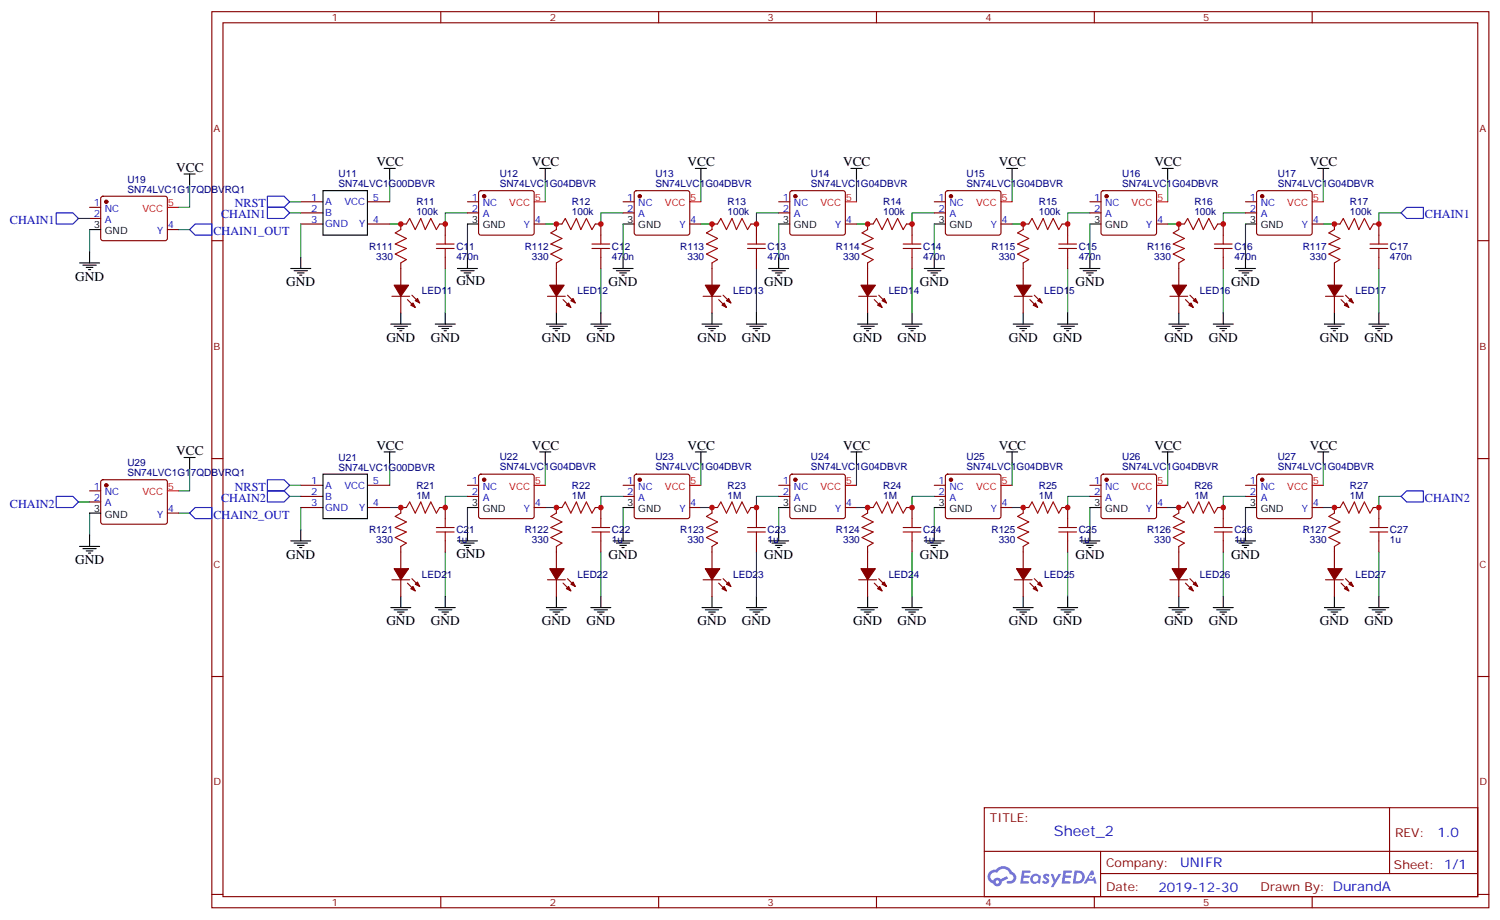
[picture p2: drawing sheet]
<svg xmlns="http://www.w3.org/2000/svg" width="476mm" height="292mm" viewBox="0 0 476 292" stroke-linecap="round" stroke-linejoin="round" font-family="sans-serif">
<g fill="none" stroke="#870000" stroke-width=".35">
<path d="M67.2 3.7h405.4v284.3h-405.4zM70.8 7.2h398.3v277.3h-398.3zM139.9 3.7v3.5M209.1 3.7v3.5M278.2 3.7v3.5M347.3 3.7v3.5M416.5 3.7v3.5M67.2 76.4h3.6M469.1 76.4h3.5M67.2 145.5h3.6M469.1 145.5h3.5M67.2 214.7h3.6"/>
<path d="M469.1 214.7h3.5M312.4 256.3h156.7v28.2h-156.7zM441 256.3l.1 20.9M312.5 270.1h156.4M349.3 277.2h119.6M349.3 270.1v14.2M67.2 283.8h3.6M139.9 284.5v3.5M209.1 284.5v3.5M278.2 284.5v3.5M347.3 284.5v3.5M416.5 284.5v3.5"/>
<path d="M469.1 283.8h3.5"/>
</g>
<g fill="#5487ff">
<path d="M331.4 277.5a1.22 1.22 0 0 1 1.7 .2l-.4 .6a.47 .47 0 0 0-.3-.4 .47 .47 0 0 0-.5 .2l.2 .2a1.14 1.14 0 0 1 .7 1.8 1.14 1.14 0 0 1-1.9 0l-.2-.2 .5-.6 .7 .5a.29 .29 0 0 0 .4-.3 .29 .29 0 0 0-.3-.3 1.04 1.04 0 0 1-.6-1.7z"/>
<path d="M324.4 276.2h2.4l.3 .2-.1 .5-1.9 .1-.1 .8h1.5l.4 .4-.4 .4h-1.6l-.2 1.1h1.8l.1 .3-.1 .3-2.7 .1z"/>
<path d="M337.6 276.2l2.6 .2-.1 .5-1.8 .1-.1 .8h1.5l.3 .4-.4 .4-1.5-.1-.2 1.1 1.7 .1 .2 .3-.2 .3-2.6 .1z"/>
<path d="M346.3 276.2h.7l.3 1.3-.6 .3a.69 .69 0 0 0-1 .3 .69 .69 0 0 0 .5 .9 .69 .69 0 0 0 .8-.6l.5-.2 .6 2.2h-.8l-.2-.9h-1.8l-.4 .9h-.9z"/>
<path d="M333.5 277.3h.8l.6 1.8 1.1-1.8h.9l-2.5 4.2h-.9l.9-1.5z"/>
<path d="M341.1 276.2l-.6 4.2h1.4a2.11 2.11 0 0 0 2.4-2.1 2.11 2.11 0 0 0-2.5-2.1zM341.8 277a1.43 1.43 0 0 1 1.7 1.6 1.43 1.43 0 0 1-2.1 1z"/>
<path d="M327.4 277.8a1.54 1.54 0 0 0-.1 2.2 1.54 1.54 0 0 0 2.2 .1l.6 .3 .3-2.3-.6-.3a1.49 1.49 0 0 0-2.4 0zM327.7 278.8a.94 .94 0 0 1 1.8 0 .94 .94 0 0 1-1.8 0z"/>
<path d="M314.1 276.6a2.18 2.18 0 0 0 1.1 3.7 1.44 1.44 0 0 0 1.6 .9 1.44 1.44 0 0 0 1.2-1.4l2-1.1-.4-.7-2 1a1.47 1.47 0 0 0-2.4 .4 1.39 1.39 0 0 1-.7-1.9 1.39 1.39 0 0 1 2-.5 2.12 2.12 0 0 1 2.2-1.3 2.12 2.12 0 0 1 1.9 1.7 1.14 1.14 0 0 1 1.1 1.4 1.14 1.14 0 0 1-1.7 .7 .43 .43 0 0 0-.5 .4 .43 .43 0 0 0 .4 .5 1.98 1.98 0 0 0 2.5-1.2 1.98 1.98 0 0 0-1.2-2.6 3.1 3.1 0 0 0-5.3-.6l-.8 .1zM316 279.9a.55 .55 0 0 1 1.1 0 .55 .55 0 0 1-1.1 0z"/>
<circle cx="346.3" cy="278.3" r=".26"/>
</g>
<g fill="none" stroke="#000" stroke-width=".35">
<path d="M58.4 55.2h3.5M60.2 55.2v3.5M121.9 53.4h3.5M123.7 53.4v3.6M171.3 53.4h3.5M173.1 53.4v3.6M220.7 53.4h3.5M222.5 53.4v3.6M270.1 53.4h3.5M271.9 53.4v3.6M319.5 53.4h3.5M321.2 53.4v3.6"/>
<path d="M368.9 53.4h3.5M370.6 53.4v3.6M418.3 53.4h3.5M420 53.4v3.6M28.4 72.8h3.6M28.4 79.9v3.5M102.5 60.5h14.1v14.1h-14.1zM148.4 71.1h3.5M197.8 71.1h3.5M247.2 71.1h3.5M296.5 71.1h3.6M345.9 71.1h3.6"/>
<path d="M395.3 71.1h3.6M25.3 83.4h6.3M26.3 84.1h4.3M27.4 84.8h2.1M28.1 85.5h.7M92.3 85.2h6.3M93.3 85.9h4.3M94.4 86.6h2.1M95.1 87.3h.7M95.5 81.7v3.5M127.2 99.3v3.5M141.3 99.3v3.5"/>
<path d="M145.2 85.2h6.4M146.3 85.9h4.2M147.3 86.6h2.1M148 87.3h.7M148.4 81.7v3.5M176.6 99.3v3.5M190.7 99.3v3.5M194.6 85.2h6.3M195.7 85.9h4.2M196.7 86.6h2.1M197.4 87.3h.7M197.8 81.7v3.5"/>
<path d="M226 99.3v3.5M240.1 99.3v3.5M244 85.2h6.3M245 85.9h4.3M246.1 86.6h2.1M246.8 87.3h.7M247.2 81.7v3.5M275.4 99.3v3.5M289.5 99.3v3.5M293.4 85.2h6.3M294.4 85.9h4.3M295.5 86.6h2.1"/>
<path d="M296.2 87.3h.7M296.5 81.7v3.5M324.8 99.3v3.5M338.9 99.3v3.5M342.8 85.2h6.3M343.8 85.9h4.3M344.9 86.6h2.1M345.6 87.3h.7M345.9 81.7v3.5M374.2 99.3v3.5M388.3 99.3v3.5M392.1 85.2h6.4"/>
<path d="M393.2 85.9h4.2M394.3 86.6h2.1M395 87.3h.7M395.3 81.7v3.5M423.5 99.3v3.5M437.7 99.3v3.5M124 102.8h6.4M125.1 103.5h4.2M126.2 104.2h2.1M126.9 105h.7M138.1 102.8h6.4M139.2 103.5h4.2"/>
<path d="M140.3 104.2h2.1M141 105h.7M173.4 102.8h6.4M174.5 103.5h4.2M175.5 104.2h2.2M176.2 105h.8M187.5 102.8h6.4M188.6 103.5h4.2M189.7 104.2h2.1M190.4 105h.7M222.8 102.8h6.4M223.9 103.5h4.2"/>
<path d="M224.9 104.2h2.1M225.6 105h.7M236.9 102.8h6.4M238 103.5h4.2M239 104.2h2.2M239.7 105h.8M272.2 102.8h6.4M273.3 103.5h4.2M274.3 104.2h2.1M275 105h.7M286.3 102.8h6.4M287.4 103.5h4.2"/>
<path d="M288.4 104.2h2.1M289.1 105h.7M321.6 102.8h6.3M322.7 103.5h4.2M323.7 104.2h2.1M324.4 105h.7M335.7 102.8h6.4M336.8 103.5h4.2M337.8 104.2h2.1M338.5 105h.7M371 102.8h6.3M372 103.5h4.3"/>
<path d="M373.1 104.2h2.1M373.8 105h.7M385.1 102.8h6.3M386.2 103.5h4.2M387.2 104.2h2.1M387.9 105h.7M420.4 102.8h6.3M421.4 103.5h4.3M422.5 104.2h2.1M423.2 105h.7M434.5 102.8h6.3M435.5 103.5h4.3"/>
<path d="M436.6 104.2h2.1M437.3 105h.7M58.4 145.2h3.5M60.2 145.2v3.5M102.5 150.5h14.1v14.1h-14.1zM121.9 143.4h3.5M123.7 143.4v3.5M171.3 143.4h3.5M173.1 143.4v3.5M220.7 143.4h3.5M222.5 143.4v3.5M270.1 143.4h3.5"/>
<path d="M271.9 143.4v3.5M319.5 143.4h3.5M321.2 143.4v3.5M368.9 143.4h3.5M370.6 143.4v3.5M418.3 143.4h3.5M420 143.4v3.5M25.3 173.4h6.3M26.3 174.1h4.3M27.4 174.8h2.1M28.1 175.5h.7M28.4 169.9v3.5"/>
<path d="M28.4 162.8h3.6M92.3 171.6h6.3M93.3 172.3h4.3M94.4 173h2.1M95.1 173.7h.7M95.5 168.1v3.5M145.2 171.6h6.4M146.3 172.3h4.2M147.3 173h2.1M148 173.7h.7M148.4 168.1v3.5M148.4 161h3.5"/>
<path d="M194.6 171.6h6.3M195.7 172.3h4.2M196.7 173h2.1M197.4 173.7h.7M197.8 168.1v3.5M197.8 161h3.5M244 171.6h6.3M245 172.3h4.3M246.1 173h2.1M246.8 173.7h.7M247.2 168.1v3.5M247.2 161h3.5"/>
<path d="M293.4 171.6h6.3M294.4 172.3h4.3M295.5 173h2.1M296.2 173.7h.7M296.5 168.1v3.5M296.5 161h3.6M342.8 171.6h6.3M343.8 172.3h4.3M344.9 173h2.1M345.6 173.7h.7M345.9 168.1v3.5M345.9 161h3.6"/>
<path d="M392.1 171.6h6.4M393.2 172.3h4.2M394.3 173h2.1M395 173.7h.7M395.3 168.1v3.5M395.3 161h3.6M124 192.8h6.4M125.1 193.5h4.2M126.2 194.2h2.1M126.9 194.9h.7M127.2 189.3v3.5M138.1 192.8h6.4"/>
<path d="M139.2 193.5h4.2M140.3 194.2h2.1M141 194.9h.7M141.3 189.3v3.5M173.4 192.8h6.4M174.5 193.5h4.2M175.5 194.2h2.2M176.2 194.9h.8M176.6 189.3v3.5M187.5 192.8h6.4M188.6 193.5h4.2M189.7 194.2h2.1"/>
<path d="M190.4 194.9h.7M190.7 189.3v3.5M222.8 192.8h6.4M223.9 193.5h4.2M224.9 194.2h2.1M225.6 194.9h.7M226 189.3v3.5M236.9 192.8h6.4M238 193.5h4.2M239 194.2h2.2M239.7 194.9h.8M240.1 189.3v3.5"/>
<path d="M272.2 192.8h6.4M273.3 193.5h4.2M274.3 194.2h2.1M275 194.9h.7M275.4 189.3v3.5M286.3 192.8h6.4M287.4 193.5h4.2M288.4 194.2h2.1M289.1 194.9h.7M289.5 189.3v3.5M321.6 192.8h6.3M322.7 193.5h4.2"/>
<path d="M323.7 194.2h2.1M324.4 194.9h.7M324.8 189.3v3.5M335.7 192.8h6.4M336.8 193.5h4.2M337.8 194.2h2.1M338.5 194.9h.7M338.9 189.3v3.5M371 192.8h6.3M372 193.5h4.3M373.1 194.2h2.1M373.8 194.9h.7"/>
<path d="M374.2 189.3v3.5M385.1 192.8h6.3M386.2 193.5h4.2M387.2 194.2h2.1M387.9 194.9h.7M388.3 189.3v3.5M420.4 192.8h6.3M421.4 193.5h4.3M422.5 194.2h2.1M423.2 194.9h.7M423.5 189.3v3.5M434.5 192.8h6.3"/>
<path d="M435.5 193.5h4.3M436.6 194.2h2.1M437.3 194.9h.7M437.7 189.3v3.5"/>
</g>
<path d="M17.9 67.6h5.2l1.8 1.7-1.8 1.8h-5.2zM60.2 72.8l1.7-1.7h5.3v3.5h-5.3zM84.9 65.8h5.3l1.7 1.8-1.7 1.7h-5.3zM84.9 62.3h5.3l1.7 1.7-1.7 1.8h-5.3zM446.5 65.8h5.3v3.5h-5.3l-1.8-1.7zM17.9 157.5h5.2l1.8 1.8-1.8 1.7h-5.2zM84.9 152.2h5.3l1.7 1.8-1.7 1.8h-5.3zM84.9 155.8h5.3l1.7 1.7-1.7 1.8h-5.3zM446.5 155.8h5.3v3.5h-5.3l-1.8-1.8zM61.9 161h5.3v3.6h-5.3l-1.7-1.8z" fill="none" stroke="#00f" stroke-width=".35"/>
<g fill="none" stroke="#008700" stroke-width=".35">
<path d="M60.2 58.7v7.1h-3.5M123.7 57v7M173.1 57v7M222.5 57v7M271.9 57v7M321.2 57v7M370.6 57v7M420 57v7M24.9 69.3h3.5M28.4 72.8v7.1M56.7 72.8h3.5M91.9 64h3.6"/>
<path d="M91.9 67.6h3.6M95.5 71.1v10.6M123.7 71.1h3.5M148.4 67.6h-7.1v3.5M148.4 71.1v10.6M173.1 71.1h3.5M197.8 67.6h-7.1v3.5M197.8 71.1v10.6M222.5 71.1h3.5M247.2 67.6h-7.1v3.5M247.2 71.1v10.6M271.9 71.1h3.5"/>
<path d="M296.5 67.6h-7v3.5M296.5 71.1v10.6M321.2 71.1h3.6M345.9 67.6h-7v3.5M345.9 71.1v10.6M370.6 71.1h3.6M395.3 67.6h-7v3.5M395.3 71.1v10.6M420 71.1h3.5M444.7 67.6h-7v3.5M141.3 85.2v14.1M190.7 85.2v14.1"/>
<path d="M240.1 85.2v14.1M289.5 85.2v14.1M338.9 85.2v14.1M388.3 85.2v14.1M437.7 85.2v14.1M24.9 159.3h3.5M60.2 148.7v7.1h-3.5M91.9 154h3.6M91.9 157.5h3.6M123.7 146.9v7.1M148.4 157.5h-7.1v3.5M173.1 146.9v7.1"/>
<path d="M197.8 157.5h-7.1v3.5M222.5 146.9v7.1M247.2 157.5h-7.1v3.5M271.9 146.9v7.1M296.5 157.5h-7v3.5M321.2 146.9v7.1M345.9 157.5h-7v3.5M370.6 146.9v7.1M395.3 157.5h-7v3.5M420 146.9v7.1M444.7 157.5h-7v3.5M28.4 162.8v7.1"/>
<path d="M56.7 162.8h3.5M95.5 161v7.1M123.7 161h3.5M141.3 175.2v14.1M148.4 161v7.1M173.1 161h3.5M190.7 175.2v14.1M197.8 161v7.1M222.5 161h3.5M240.1 175.2v14.1M247.2 161v7.1M271.9 161h3.5"/>
<path d="M289.5 175.2v14.1M296.5 161v7.1M321.2 161h3.6M338.9 175.2v14.1M345.9 161v7.1M370.6 161h3.6M388.3 175.2v14.1M395.3 161v7.1M420 161h3.5M437.7 175.2v14.1"/>
</g>
<g fill="none" stroke="#f00" stroke-width=".35">
<path d="M53.1 65.8h3.6M169.5 64h3.6M218.9 64h3.6M268.3 64h3.6M317.7 64h3.5M367.1 64h3.5M416.5 64h3.5M53.1 155.8h3.6M169.5 154h3.6M218.9 154h3.6M268.3 154h3.6M317.7 154h3.5"/>
<path d="M367.1 154h3.5M416.5 154h3.5"/>
</g>
<g fill="none" stroke="#870000" stroke-width=".35">
<path d="M28.4 65.8h3.6M28.4 69.3h3.6M32.2 62.5l.5-.2h20l.4 .7v12.9l-.7 .5-20-.1-.4-.6v-12.7zM53.1 72.8h3.6M95.5 71.1h7M95.5 67.6h7M95.5 64h7M116.6 71.1h7.1M116.6 64h7.1M129 71.1h-1.8v1.7M139.6 71.1h1.7v3.5M148.4 67.6h3.5"/>
<path d="M148.4 64h3.5M152.1 60.7l.5-.2h16.2l.5 .2 .2 .5v12.7l-.2 .5-.5 .2h-16.2l-.5-.2-.2-.5v-12.7zM169.5 71.1h3.6M178.4 71.1h-1.8v1.7M188.9 71.1h1.8v3.5M197.8 67.6h3.5M197.8 64h3.5M201.5 60.7l.5-.2h16.2l.5 .2 .2 .5v12.7l-.2 .5-.5 .2h-16.2l-.5-.2-.2-.5v-12.7zM218.9 71.1h3.6M227.8 71.1h-1.8v1.7M238.3 71.1h1.8v3.5M247.2 67.6h3.5"/>
<path d="M247.2 64h3.5M250.9 60.7l.5-.2h16.2l.5 .2 .2 .5v12.7l-.2 .5-.5 .2h-16.2l-.5-.2-.2-.5v-12.7zM268.3 71.1h3.6M277.1 71.1h-1.7v1.7M287.7 71.1h1.8v3.5M296.5 67.6h3.6M296.5 64h3.6M300.3 60.7l.5-.2h16.2l.5 .2 .2 .5v12.7l-.2 .5-.5 .2h-16.2l-.5-.2-.2-.5v-12.7zM317.7 71.1h3.5M326.5 71.1h-1.7v1.7M337.1 71.1h1.8v3.5M345.9 67.6h3.6"/>
<path d="M345.9 64h3.6M349.7 60.7l.5-.2h16.2l.5 .2 .2 .5v12.7l-.2 .5-.5 .2h-16.2l-.5-.2-.2-.5v-12.7zM367.1 71.1h3.5M375.9 71.1h-1.7v1.7M386.5 71.1h1.8v3.5M395.3 67.6h3.6M395.3 64h3.6M399.1 60.7l.5-.2h16.2l.5 .2 .2 .5v12.7l-.2 .5-.5 .2h-16.2l-.5-.2-.2-.5v-12.7zM416.5 71.1h3.5M425.3 71.1h-1.8v1.7M435.9 71.1h1.8v3.5M124.4 94h5.6"/>
<path d="M127.2 83.4v7.1M127.2 94v5.3M129.3 95.1l2.5 2.4M130.7 93.7l2.5 2.4M141.3 81.7v3.5M173.8 94h5.6M176.6 83.4v7.1M176.6 94v5.3M178.7 95.1l2.5 2.4M180.1 93.7l2.5 2.4M190.7 81.7v3.5M223.2 94h5.6"/>
<path d="M226 83.4v7.1M226 94v5.3M228.1 95.1l2.5 2.4M229.5 93.7l2.5 2.4M240.1 81.7v3.5M272.6 94h5.6M275.4 83.4v7.1M275.4 94v5.3M277.5 95.1l2.5 2.4M278.9 93.7l2.5 2.4M289.5 81.7v3.5M321.9 94h5.7"/>
<path d="M324.8 83.4v7.1M324.8 94v5.3M326.9 95.1l2.5 2.4M328.3 93.7l2.5 2.4M338.9 81.7v3.5M371.3 94h5.7M374.2 83.4v7.1M374.2 94v5.3M376.3 95.1l2.4 2.4M377.7 93.7l2.5 2.4M388.3 81.7v3.5M420.7 94h5.7"/>
<path d="M423.5 83.4v7.1M423.5 94v5.3M425.7 95.1l2.4 2.4M427.1 93.7l2.4 2.4M437.7 81.7v3.5M28.4 155.8h3.6M28.4 159.3h3.6M32.2 152.4l.5-.2 20 .1 .4 .6v13l-.7 .4h-20l-.4-.7v-12.7zM95.5 157.5h7M95.5 154h7M116.6 154h7.1M148.4 157.5h3.5"/>
<path d="M148.4 154h3.5M152.1 150.7l.5-.2h16.2l.5 .2 .2 .5v12.7l-.2 .5-.5 .2h-16.2l-.5-.3-.2-.4v-12.7zM197.8 157.5h3.5M197.8 154h3.5M201.5 150.7l.5-.2h16.2l.5 .2 .2 .5v12.7l-.2 .5-.5 .2h-16.2l-.5-.3-.2-.4v-12.7zM247.2 157.5h3.5M247.2 154h3.5M250.9 150.7l.5-.2h16.2l.5 .2 .2 .5v12.7l-.2 .5-.5 .2h-16.2l-.5-.3-.2-.4v-12.7zM296.5 157.5h3.6M296.5 154h3.6M300.3 150.7l.5-.2h16.2l.5 .2 .2 .5v12.7l-.2 .5-.5 .2h-16.2l-.5-.3-.2-.4v-12.7zM345.9 157.5h3.6"/>
<path d="M345.9 154h3.6M349.7 150.7l.5-.2h16.2l.5 .2 .2 .5v12.7l-.2 .5-.5 .2h-16.2l-.5-.3-.2-.4v-12.7zM395.3 157.5h3.6M395.3 154h3.6M399.1 150.7l.5-.2h16.2l.5 .2 .2 .5v12.7l-.2 .5-.5 .2h-16.2l-.5-.3-.2-.4v-12.7zM53.1 162.8h3.6M95.5 161h7M116.6 161h7.1M127.2 173.4v7M129 161h-1.8v1.8M139.6 161h1.7v3.6M141.3 171.6v3.6"/>
<path d="M169.5 161h3.6M176.6 173.4v7M178.4 161h-1.8v1.8M188.9 161h1.8v3.6M190.7 171.6v3.6M218.9 161h3.6M226 173.4v7M227.8 161h-1.8v1.8M238.3 161h1.8v3.6M240.1 171.6v3.6M268.3 161h3.6M275.4 173.4v7"/>
<path d="M277.1 161h-1.7v1.8M287.7 161h1.8v3.6M289.5 171.6v3.6M317.7 161h3.5M324.8 173.4v7M326.5 161h-1.7v1.8M337.1 161h1.8v3.6M338.9 171.6v3.6M367.1 161h3.5M374.2 173.4v7M375.9 161h-1.7v1.8M386.5 161h1.8v3.6"/>
<path d="M388.3 171.6v3.6M416.5 161h3.5M423.5 173.4v7M425.3 161h-1.8v1.8M435.9 161h1.8v3.6M437.7 171.6v3.6M124.4 184h5.6M127.2 184v5.3M129.3 185l2.5 2.5M130.7 183.6l2.5 2.5M173.8 184h5.6M176.6 184v5.3"/>
<path d="M178.7 185l2.5 2.5M180.1 183.6l2.5 2.5M223.2 184h5.6M226 184v5.3M228.1 185l2.5 2.5M229.5 183.6l2.5 2.5M272.6 184h5.6M275.4 184v5.3M277.5 185l2.5 2.5M278.9 183.6l2.5 2.5M321.9 184h5.7M324.8 184v5.3"/>
<path d="M326.9 185l2.5 2.5M328.3 183.6l2.5 2.5M371.3 184h5.7M374.2 184v5.3M376.3 185l2.4 2.5M377.7 183.6l2.5 2.5M420.7 184h5.7M423.5 184v5.3M425.7 185l2.4 2.5M427.1 183.6l2.4 2.5"/>
</g>
<g fill="#870000" stroke="#870000" stroke-width=".35">
<path d="M131.1 96.1l.7 1.4-1.4-.7z"/>
<path d="M131.8 95.4l.7-.7 .7 1.4z"/>
<path d="M125.1 90.5h4.6l-2.5 3.5z"/>
<path d="M180.5 96.1l.7 1.4-1.4-.7z"/>
<path d="M181.2 95.4l.7-.7 .7 1.4z"/>
<path d="M174.5 90.5h4.6l-2.5 3.5z"/>
<path d="M229.9 96.1l.7 1.4-1.4-.7z"/>
<path d="M230.6 95.4l.7-.7 .7 1.4z"/>
<path d="M223.9 90.5h4.6l-2.5 3.5z"/>
<path d="M279.3 96.1l.7 1.4-1.4-.7z"/>
<path d="M280.7 94.7l.7 1.4-1.4-.7z"/>
<path d="M273.3 90.5h4.5l-2.4 3.5z"/>
<path d="M327.9 96.8l.7-.7 .8 1.4z"/>
<path d="M329.4 95.4l.7-.7 .7 1.4z"/>
<path d="M322.7 90.5h4.5l-2.4 3.5z"/>
<path d="M377.3 96.8l.7-.7 .7 1.4z"/>
<path d="M378.7 95.4l.7-.7 .8 1.4z"/>
<path d="M372 90.5h4.6l-2.4 3.5z"/>
<path d="M426.7 96.8l.7-.7 .7 1.4z"/>
<path d="M428.1 95.4l.7-.7 .7 1.4z"/>
<path d="M421.4 90.5h4.6l-2.5 3.5z"/>
<path d="M130.4 186.8l.7-.7 .7 1.4z"/>
<path d="M131.8 185.4l.7-.7 .7 1.4z"/>
<path d="M125.1 180.4h4.6l-2.5 3.6z"/>
<path d="M179.8 186.8l.7-.7 .7 1.4z"/>
<path d="M181.2 185.4l.7-.7 .7 1.4z"/>
<path d="M174.5 180.4h4.6l-2.5 3.6z"/>
<path d="M229.2 186.8l.7-.7 .7 1.4z"/>
<path d="M230.6 185.4l.7-.7 .7 1.4z"/>
<path d="M223.9 180.4h4.6l-2.5 3.6z"/>
<path d="M278.6 186.8l.7-.7 .7 1.4z"/>
<path d="M280 185.4l.7-.7 .7 1.4z"/>
<path d="M273.3 180.4h4.5l-2.4 3.6z"/>
<path d="M327.9 186.8l.7-.7 .8 1.4z"/>
<path d="M329.4 185.4l.7-.7 .7 1.4z"/>
<path d="M322.7 180.4h4.5l-2.4 3.6z"/>
<path d="M378 186.1l.7 1.4-1.4-.7z"/>
<path d="M378.7 185.4l.7-.7 .8 1.4z"/>
<path d="M372 180.4h4.6l-2.4 3.6z"/>
<path d="M426.7 186.8l.7-.7 .7 1.4z"/>
<path d="M428.1 185.4l.7-.7 .7 1.4z"/>
<path d="M421.4 180.4h4.6l-2.5 3.6z"/>
<circle cx="203.1" cy="62.3" r=".53"/>
<circle cx="252.4" cy="62.3" r=".53"/>
<circle cx="301.8" cy="62.3" r=".53"/>
<circle cx="351.2" cy="62.3" r=".53"/>
<circle cx="400.6" cy="62.3" r=".53"/>
<circle cx="400.6" cy="152.2" r=".53"/>
<circle cx="351.2" cy="152.2" r=".53"/>
<circle cx="301.8" cy="152.2" r=".53"/>
<circle cx="252.4" cy="152.2" r=".53"/>
<circle cx="203.1" cy="152.2" r=".53"/>
<circle cx="153.7" cy="152.2" r=".53"/>
<circle cx="153.7" cy="62.3" r=".53"/>
<circle cx="33.7" cy="64" r=".53"/>
<circle cx="33.7" cy="154" r=".53"/>
</g>
<g fill="none" stroke="#a10000" stroke-width=".35">
<path d="M127.2 72.8l-1.8 1.1 3.6 1.8-3.6 1.7 3.6 1.4-3.6 1.8 3.6 1.8-1.8 1M129 71.1l1-1.8 1.8 3.5 1.8-3.5 1.4 3.5 1.7-3.5 1.8 3.5 1.1-1.7M138.5 78.8h5.6M138.5 77.4h5.6M141.3 74.6v2.8M141.3 78.8v2.9M176.6 72.8l-1.8 1.1 3.6 1.8-3.6 1.7 3.6 1.4-3.6 1.8 3.6 1.8-1.8 1M178.4 71.1l1-1.8 1.8 3.5 1.8-3.5 1.4 3.5 1.7-3.5 1.8 3.5 1-1.7M187.9 78.8h5.6M187.9 77.4h5.6M190.7 74.6v2.8M190.7 78.8v2.9"/>
<path d="M226 72.8l-1.8 1.1 3.6 1.8-3.6 1.7 3.6 1.4-3.6 1.8 3.6 1.8-1.8 1M227.8 71.1l1-1.8 1.8 3.5 1.7-3.5 1.5 3.5 1.7-3.5 1.8 3.5 1-1.7M237.3 78.8h5.6M237.3 77.4h5.6M240.1 74.6v2.8M240.1 78.8v2.9M275.4 72.8l-1.8 1.1 3.5 1.8-3.5 1.7 3.5 1.4-3.5 1.8 3.5 1.8-1.7 1M277.1 71.1l1.1-1.8 1.8 3.5 1.7-3.5 1.4 3.5 1.8-3.5 1.8 3.5 1-1.7M286.7 78.8h5.6M286.7 77.4h5.6M289.5 74.6v2.8M289.5 78.8v2.9"/>
<path d="M324.8 72.8l-1.8 1.1 3.5 1.8-3.5 1.7 3.5 1.4-3.5 1.8 3.5 1.8-1.7 1M326.5 71.1l1.1-1.8 1.8 3.5 1.7-3.5 1.4 3.5 1.8-3.5 1.8 3.5 1-1.7M336.1 78.8h5.6M336.1 77.4h5.6M338.9 74.6v2.8M338.9 78.8v2.9M374.2 72.8l-1.8 1.1 3.5 1.8-3.5 1.7 3.5 1.4-3.5 1.8 3.5 1.8-1.7 1M375.9 71.1l1.1-1.8 1.7 3.5 1.8-3.5 1.4 3.5 1.8-3.5 1.7 3.5 1.1-1.7M385.4 78.8h5.7M385.4 77.4h5.7M388.3 74.6v2.8M388.3 78.8v2.9"/>
<path d="M423.5 72.8l-1.7 1.1 3.5 1.8-3.5 1.7 3.5 1.4-3.5 1.8 3.5 1.8-1.8 1M425.3 71.1l1.1-1.8 1.7 3.5 1.8-3.5 1.4 3.5 1.8-3.5 1.7 3.5 1.1-1.7M434.8 78.8h5.7M434.8 77.4h5.7M437.7 74.6v2.8M437.7 78.8v2.9M127.2 162.8l-1.8 1.1 3.6 1.7-3.6 1.8 3.6 1.4-3.6 1.8 3.6 1.7-1.8 1.1M129 161l1-1.7 1.8 3.5 1.8-3.5 1.4 3.5 1.7-3.5 1.8 3.5 1.1-1.8M138.5 168.8h5.6M138.5 167.4h5.6M141.3 164.6v2.8M141.3 168.8v2.8"/>
<path d="M176.6 162.8l-1.8 1.1 3.6 1.7-3.6 1.8 3.6 1.4-3.6 1.8 3.6 1.7-1.8 1.1M178.4 161l1-1.7 1.8 3.5 1.8-3.5 1.4 3.5 1.7-3.5 1.8 3.5 1-1.8M187.9 168.8h5.6M187.9 167.4h5.6M190.7 164.6v2.8M190.7 168.8v2.8M226 162.8l-1.8 1.1 3.6 1.7-3.6 1.8 3.6 1.4-3.6 1.8 3.6 1.7-1.8 1.1M227.8 161l1-1.7 1.8 3.5 1.7-3.5 1.5 3.5 1.7-3.5 1.8 3.5 1-1.8M237.3 168.8h5.6M237.3 167.4h5.6M240.1 164.6v2.8M240.1 168.8v2.8"/>
<path d="M275.4 162.8l-1.8 1.1 3.5 1.7-3.5 1.8 3.5 1.4-3.5 1.8 3.5 1.7-1.7 1.1M277.1 161l1.1-1.7 1.8 3.5 1.7-3.5 1.4 3.5 1.8-3.5 1.8 3.5 1-1.8M286.7 168.8h5.6M286.7 167.4h5.6M289.5 164.6v2.8M289.5 168.8v2.8M324.8 162.8l-1.8 1.1 3.5 1.7-3.5 1.8 3.5 1.4-3.5 1.8 3.5 1.7-1.7 1.1M326.5 161l1.1-1.7 1.8 3.5 1.7-3.5 1.4 3.5 1.8-3.5 1.8 3.5 1-1.8M336.1 168.8h5.6M336.1 167.4h5.6M338.9 164.6v2.8M338.9 168.8v2.8"/>
<path d="M374.2 162.8l-1.8 1.1 3.5 1.7-3.5 1.8 3.5 1.4-3.5 1.8 3.5 1.7-1.7 1.1M375.9 161l1.1-1.7 1.7 3.5 1.8-3.5 1.4 3.5 1.8-3.5 1.7 3.5 1.1-1.8M385.4 168.8h5.7M385.4 167.4h5.7M388.3 164.6v2.8M388.3 168.8v2.8M423.5 162.8l-1.7 1.1 3.5 1.7-3.5 1.8 3.5 1.4-3.5 1.8 3.5 1.7-1.8 1.1M425.3 161l1.1-1.7 1.7 3.5 1.8-3.5 1.4 3.5 1.8-3.5 1.7 3.5 1.1-1.8M434.8 168.8h5.7M434.8 167.4h5.7M437.7 164.6v2.8M437.7 168.8v2.8"/>
</g>
<g fill="#c00">
<circle cx="374.2" cy="161" r=".88"/>
<circle cx="275.4" cy="161" r=".88"/>
<circle cx="388.3" cy="161" r=".88"/>
<circle cx="289.5" cy="161" r=".88"/>
<circle cx="226" cy="161" r=".88"/>
<circle cx="190.7" cy="161" r=".88"/>
<circle cx="127.2" cy="161" r=".88"/>
<circle cx="374.2" cy="71.1" r=".88"/>
<circle cx="275.4" cy="71.1" r=".88"/>
<circle cx="176.6" cy="71.1" r=".88"/>
<circle cx="127.2" cy="71.1" r=".88"/>
<circle cx="437.7" cy="71.1" r=".88"/>
<circle cx="338.9" cy="71.1" r=".88"/>
<circle cx="240.1" cy="71.1" r=".88"/>
<circle cx="141.3" cy="71.1" r=".88"/>
<circle cx="190.7" cy="71.1" r=".88"/>
<circle cx="289.5" cy="71.1" r=".88"/>
<circle cx="388.3" cy="71.1" r=".88"/>
<circle cx="226" cy="71.1" r=".88"/>
<circle cx="324.8" cy="71.1" r=".88"/>
<circle cx="423.5" cy="71.1" r=".88"/>
<circle cx="141.3" cy="161" r=".88"/>
<circle cx="176.6" cy="161" r=".88"/>
<circle cx="240.1" cy="161" r=".88"/>
<circle cx="338.9" cy="161" r=".88"/>
<circle cx="437.7" cy="161" r=".88"/>
<circle cx="324.8" cy="161" r=".88"/>
<circle cx="423.5" cy="161" r=".88"/>
</g>
<text font-size="4.6" fill="#00f" x="334.5" y="265.3">Sheet_2</text>
<g font-size="4.2">
<text x="119.5" y="52.7">VCC</text>
<text x="168.8" y="52.7">VCC</text>
<text x="218.2" y="52.7">VCC</text>
<text x="267.6" y="52.7">VCC</text>
<text x="317" y="52.7">VCC</text>
<text x="366.4" y="52.7">VCC</text>
<text x="415.8" y="52.7">VCC</text>
<text x="56" y="54.5">VCC</text>
<text x="23.8" y="89.1">GND</text>
<text x="90.9" y="90.8">GND</text>
<text x="144.9" y="90.5">GND</text>
<text x="193.2" y="90.8">GND</text>
<text x="242.6" y="90.8">GND</text>
<text x="292" y="90.8">GND</text>
<text x="341.3" y="90.8">GND</text>
<text x="390.7" y="90.8">GND</text>
<text x="122.6" y="108.5">GND</text>
<text x="136.7" y="108.5">GND</text>
<text x="172" y="108.5">GND</text>
<text x="186.1" y="108.5">GND</text>
<text x="221.4" y="108.5">GND</text>
<text x="235.5" y="108.5">GND</text>
<text x="270.8" y="108.5">GND</text>
<text x="284.9" y="108.5">GND</text>
<text x="320.2" y="108.5">GND</text>
<text x="334.3" y="108.5">GND</text>
<text x="369.6" y="108.5">GND</text>
<text x="383.7" y="108.5">GND</text>
<text x="419" y="108.5">GND</text>
<text x="433.1" y="108.5">GND</text>
<text x="119.5" y="142.7">VCC</text>
<text x="168.8" y="142.7">VCC</text>
<text x="218.2" y="142.7">VCC</text>
<text x="267.6" y="142.7">VCC</text>
<text x="317" y="142.7">VCC</text>
<text x="366.4" y="142.7">VCC</text>
<text x="415.8" y="142.7">VCC</text>
<text x="56" y="144.5">VCC</text>
<text x="23.8" y="179">GND</text>
<text x="90.9" y="177.3">GND</text>
<text x="144.9" y="176.9">GND</text>
<text x="193.2" y="177.3">GND</text>
<text x="242.6" y="177.3">GND</text>
<text x="292" y="177.3">GND</text>
<text x="341.3" y="177.3">GND</text>
<text x="390.7" y="177.3">GND</text>
<text x="122.6" y="198.4">GND</text>
<text x="136.7" y="198.4">GND</text>
<text x="172" y="198.4">GND</text>
<text x="186.1" y="198.4">GND</text>
<text x="221.4" y="198.4">GND</text>
<text x="235.5" y="198.4">GND</text>
<text x="270.8" y="198.4">GND</text>
<text x="284.9" y="198.4">GND</text>
<text x="320.2" y="198.4">GND</text>
<text x="334.3" y="198.4">GND</text>
<text x="369.6" y="198.4">GND</text>
<text x="383.7" y="198.4">GND</text>
<text x="419" y="198.4">GND</text>
<text x="433.1" y="198.4">GND</text>
</g>
<g font-size="4.2" fill="#00f">
<text x="456.2" y="265.6">1.0</text>
<text x="374.6" y="275.1">UNIFR</text>
<text x="367.7" y="282.9">2019-12-30</text>
</g>
<g font-size="3.9" fill="#00f">
<text x="74.5" y="65.8">NRST</text>
<text x="3.2" y="71.1">CHAIN1</text>
<text x="70.2" y="69.3">CHAIN1</text>
<text x="452.3" y="69.3">CHAIN1</text>
<text x="67.8" y="74.6">CHAIN1_OUT</text>
<text x="74.5" y="155.8">NRST</text>
<text x="3.2" y="161">CHAIN2</text>
<text x="70.2" y="159.3">CHAIN2</text>
<text x="452.3" y="159.3">CHAIN2</text>
<text x="67.8" y="164.6">CHAIN2_OUT</text>
</g>
<g font-size="3.9" fill="#800">
<text x="314.2" y="260.9">TITLE:</text>
<text x="442.8" y="265.6">REV:</text>
<text x="351.1" y="275.1">Company:</text>
<text x="442.5" y="275.7">Sheet: 1/1</text>
<text x="351.1" y="282.8">Date:</text>
<text x="400.1" y="282.8">Drawn By: DurandA</text>
</g>
<g font-size="3.2" fill="#800">
<text x="105.3" y="6.7">1</text>
<text x="174.5" y="6.7">2</text>
<text x="243.6" y="6.7">3</text>
<text x="312.8" y="6.7">4</text>
<text x="381.9" y="6.7">5</text>
<text x="67.8" y="41.8">A</text>
<text x="469.6" y="41.8">A</text>
<text x="67.8" y="110.9">B</text>
<text x="469.6" y="110.9">B</text>
<text x="67.8" y="180.1">C</text>
<text x="469.6" y="180.1">C</text>
<text x="67.8" y="249.2">D</text>
<text x="469.6" y="249.2">D</text>
<text x="105.3" y="287.5">1</text>
<text x="174.5" y="287.5">2</text>
<text x="243.6" y="287.5">3</text>
<text x="312.8" y="287.5">4</text>
<text x="381.9" y="287.5">5</text>
</g>
<g font-size="3.2" fill="#000080">
<text x="40.4" y="58">U19</text>
<text x="107.5" y="59.4">SN74LVC1G00DBVR</text>
<text x="107.5" y="56.3">U11</text>
<text x="158.6" y="59.3">SN74LVC1G04DBVR</text>
<text x="158.6" y="56.1">U12</text>
<text x="208" y="59.3">SN74LVC1G04DBVR</text>
<text x="208" y="56.1">U13</text>
<text x="257.4" y="59.3">SN74LVC1G04DBVR</text>
<text x="257.4" y="56.1">U14</text>
<text x="306.8" y="59.3">SN74LVC1G04DBVR</text>
<text x="306.8" y="56.1">U15</text>
<text x="356.2" y="59.3">SN74LVC1G04DBVR</text>
<text x="356.2" y="56.1">U16</text>
<text x="405.6" y="59.3">SN74LVC1G04DBVR</text>
<text x="405.6" y="56.1">U17</text>
<text x="40.4" y="61.2">SN74LVC1G17QDBVRQ1</text>
<text x="132.2" y="65.1">R11</text>
<text x="181.6" y="65.1">R12</text>
<text x="230.9" y="65.1">R13</text>
<text x="280.3" y="65.1">R14</text>
<text x="329.7" y="65.1">R15</text>
<text x="379.1" y="65.1">R16</text>
<text x="428.5" y="65.1">R17</text>
<text x="132.2" y="68.3">100k</text>
<text x="181.6" y="68.3">100k</text>
<text x="230.9" y="68.3">100k</text>
<text x="280.3" y="68.3">100k</text>
<text x="329.7" y="68.3">100k</text>
<text x="379.1" y="68.3">100k</text>
<text x="428.5" y="68.3">100k</text>
<text x="117.2" y="79.3">R111</text>
<text x="119.4" y="82.4">330</text>
<text x="144.9" y="82.4">470n</text>
<text x="144.9" y="79.3">C11</text>
<text x="166.5" y="79.3">R112</text>
<text x="168.8" y="82.4">330</text>
<text x="194.2" y="82.4">470n</text>
<text x="194.2" y="79.3">C12</text>
<text x="215.9" y="79.3">R113</text>
<text x="218.2" y="82.4">330</text>
<text x="243.6" y="82.4">470n</text>
<text x="243.6" y="79.3">C13</text>
<text x="265.3" y="79.3">R114</text>
<text x="267.6" y="82.4">330</text>
<text x="293" y="82.4">470n</text>
<text x="293" y="79.3">C14</text>
<text x="314.7" y="79.3">R115</text>
<text x="317" y="82.4">330</text>
<text x="342.4" y="82.4">470n</text>
<text x="342.4" y="79.3">C15</text>
<text x="364.1" y="79.3">R116</text>
<text x="366.4" y="82.4">330</text>
<text x="391.8" y="82.4">470n</text>
<text x="391.8" y="79.3">C16</text>
<text x="413.5" y="79.3">R117</text>
<text x="415.8" y="82.4">330</text>
<text x="441.2" y="82.4">470n</text>
<text x="441.2" y="79.3">C17</text>
<text x="133.9" y="93.4">LED11</text>
<text x="183.3" y="93.4">LED12</text>
<text x="232.7" y="93.4">LED13</text>
<text x="282.1" y="93.4">LED14</text>
<text x="331.5" y="93.4">LED15</text>
<text x="380.9" y="93.4">LED16</text>
<text x="430.2" y="93.4">LED17</text>
<text x="40.4" y="148">U29</text>
<text x="107.5" y="149.4">SN74LVC1G00DBVR</text>
<text x="107.5" y="146.2">U21</text>
<text x="158.6" y="149.2">SN74LVC1G04DBVR</text>
<text x="158.6" y="146.1">U22</text>
<text x="208" y="149.2">SN74LVC1G04DBVR</text>
<text x="208" y="146.1">U23</text>
<text x="257.4" y="149.2">SN74LVC1G04DBVR</text>
<text x="257.4" y="146.1">U24</text>
<text x="306.8" y="149.2">SN74LVC1G04DBVR</text>
<text x="306.8" y="146.1">U25</text>
<text x="356.2" y="149.2">SN74LVC1G04DBVR</text>
<text x="356.2" y="146.1">U26</text>
<text x="405.6" y="149.2">SN74LVC1G04DBVR</text>
<text x="405.6" y="146.1">U27</text>
<text x="40.4" y="151.2">SN74LVC1G17QDBVRQ1</text>
<text x="132.2" y="155">R21</text>
<text x="181.6" y="155">R22</text>
<text x="230.9" y="155">R23</text>
<text x="280.3" y="155">R24</text>
<text x="329.7" y="155">R25</text>
<text x="379.1" y="155">R26</text>
<text x="428.5" y="155">R27</text>
<text x="132.2" y="158.2">1M</text>
<text x="181.6" y="158.2">1M</text>
<text x="230.9" y="158.2">1M</text>
<text x="280.3" y="158.2">1M</text>
<text x="329.7" y="158.2">1M</text>
<text x="379.1" y="158.2">1M</text>
<text x="428.5" y="158.2">1M</text>
<text x="117.2" y="169.3">R121</text>
<text x="119.4" y="172.4">330</text>
<text x="144.9" y="172.4">1u</text>
<text x="144.9" y="169.3">C21</text>
<text x="166.5" y="169.3">R122</text>
<text x="168.8" y="172.4">330</text>
<text x="194.2" y="172.4">1u</text>
<text x="194.2" y="169.3">C22</text>
<text x="215.9" y="169.3">R123</text>
<text x="218.2" y="172.4">330</text>
<text x="243.6" y="172.4">1u</text>
<text x="243.6" y="169.3">C23</text>
<text x="265.3" y="169.3">R124</text>
<text x="267.6" y="172.4">330</text>
<text x="293" y="172.4">1u</text>
<text x="293" y="169.3">C24</text>
<text x="314.7" y="169.3">R125</text>
<text x="317" y="172.4">330</text>
<text x="342.4" y="172.4">1u</text>
<text x="342.4" y="169.3">C25</text>
<text x="364.1" y="169.3">R126</text>
<text x="366.4" y="172.4">330</text>
<text x="391.8" y="172.4">1u</text>
<text x="391.8" y="169.3">C26</text>
<text x="413.5" y="169.3">R127</text>
<text x="415.8" y="172.4">330</text>
<text x="441.2" y="172.4">1u</text>
<text x="441.2" y="169.3">C27</text>
<text x="133.9" y="183.4">LED21</text>
<text x="183.3" y="183.4">LED22</text>
<text x="232.7" y="183.4">LED23</text>
<text x="282.1" y="183.4">LED24</text>
<text x="331.5" y="183.4">LED25</text>
<text x="380.9" y="183.4">LED26</text>
<text x="430.2" y="183.4">LED27</text>
</g>
<g font-size="3.2" fill="#00f">
<text x="29.8" y="65.4">1</text>
<text x="98.7" y="63.7">1</text>
<text x="103.2" y="65.1">A</text>
<text x="109.3" y="65.1">VCC</text>
<text x="118.4" y="63.7">5</text>
<text x="149.7" y="63.7">1</text>
<text x="153.2" y="65.4">NC</text>
<text x="199.1" y="63.7">1</text>
<text x="202.6" y="65.4">NC</text>
<text x="248.5" y="63.7">1</text>
<text x="252" y="65.4">NC</text>
<text x="297.9" y="63.7">1</text>
<text x="301.4" y="65.4">NC</text>
<text x="347.3" y="63.7">1</text>
<text x="350.8" y="65.4">NC</text>
<text x="396.7" y="63.7">1</text>
<text x="400.2" y="65.4">NC</text>
<text x="29.8" y="69">2</text>
<text x="33.3" y="67.2">NC</text>
<text x="33.3" y="70.7">A</text>
<text x="98.7" y="67.2">2</text>
<text x="98.7" y="70.7">3</text>
<text x="103.2" y="68.6">B</text>
<text x="118.4" y="70.7">4</text>
<text x="149.7" y="67.2">2</text>
<text x="153.2" y="69">A</text>
<text x="169.7" y="70.7">4</text>
<text x="199.1" y="67.2">2</text>
<text x="202.6" y="69">A</text>
<text x="219.1" y="70.7">4</text>
<text x="248.5" y="67.2">2</text>
<text x="252" y="69">A</text>
<text x="268.5" y="70.7">4</text>
<text x="297.9" y="67.2">2</text>
<text x="301.4" y="69">A</text>
<text x="317.9" y="70.7">4</text>
<text x="347.3" y="67.2">2</text>
<text x="350.8" y="69">A</text>
<text x="367.3" y="70.7">4</text>
<text x="396.7" y="67.2">2</text>
<text x="400.2" y="69">A</text>
<text x="416.7" y="70.7">4</text>
<text x="49.9" y="74.3">Y</text>
<text x="53.3" y="72.5">4</text>
<text x="103.2" y="72.1">GND</text>
<text x="114" y="72.1">Y</text>
<text x="166.3" y="72.5">Y</text>
<text x="215.7" y="72.5">Y</text>
<text x="265.1" y="72.5">Y</text>
<text x="314.5" y="72.5">Y</text>
<text x="363.8" y="72.5">Y</text>
<text x="413.2" y="72.5">Y</text>
<text x="29.8" y="155.4">1</text>
<text x="98.7" y="153.6">1</text>
<text x="103.2" y="155">A</text>
<text x="109.3" y="155">VCC</text>
<text x="118.4" y="153.6">5</text>
<text x="149.7" y="153.6">1</text>
<text x="153.2" y="155.4">NC</text>
<text x="199.1" y="153.6">1</text>
<text x="202.6" y="155.4">NC</text>
<text x="248.5" y="153.6">1</text>
<text x="252" y="155.4">NC</text>
<text x="297.9" y="153.6">1</text>
<text x="301.4" y="155.4">NC</text>
<text x="347.3" y="153.6">1</text>
<text x="350.8" y="155.4">NC</text>
<text x="396.7" y="153.6">1</text>
<text x="400.2" y="155.4">NC</text>
<text x="29.8" y="158.9">2</text>
<text x="33.3" y="157.2">NC</text>
<text x="33.3" y="160.7">A</text>
<text x="98.7" y="157.2">2</text>
<text x="98.7" y="160.7">3</text>
<text x="103.2" y="158.6">B</text>
<text x="118.4" y="160.7">4</text>
<text x="149.7" y="157.2">2</text>
<text x="153.2" y="158.9">A</text>
<text x="169.7" y="160.7">4</text>
<text x="199.1" y="157.2">2</text>
<text x="202.6" y="158.9">A</text>
<text x="219.1" y="160.7">4</text>
<text x="248.5" y="157.2">2</text>
<text x="252" y="158.9">A</text>
<text x="268.5" y="160.7">4</text>
<text x="297.9" y="157.2">2</text>
<text x="301.4" y="158.9">A</text>
<text x="317.9" y="160.7">4</text>
<text x="347.3" y="157.2">2</text>
<text x="350.8" y="158.9">A</text>
<text x="367.3" y="160.7">4</text>
<text x="396.7" y="157.2">2</text>
<text x="400.2" y="158.9">A</text>
<text x="416.7" y="160.7">4</text>
<text x="49.9" y="164.2">Y</text>
<text x="53.3" y="162.5">4</text>
<text x="103.2" y="162.1">GND</text>
<text x="114" y="162.1">Y</text>
<text x="166.3" y="162.5">Y</text>
<text x="215.7" y="162.5">Y</text>
<text x="265.1" y="162.5">Y</text>
<text x="314.5" y="162.5">Y</text>
<text x="363.8" y="162.5">Y</text>
<text x="413.2" y="162.5">Y</text>
</g>
<g font-size="3.2" fill="#f00">
<text x="53.3" y="65.4">5</text>
<text x="161.6" y="65.4">VCC</text>
<text x="169.7" y="63.7">5</text>
<text x="211" y="65.4">VCC</text>
<text x="219.1" y="63.7">5</text>
<text x="260.4" y="65.4">VCC</text>
<text x="268.5" y="63.7">5</text>
<text x="309.8" y="65.4">VCC</text>
<text x="317.9" y="63.7">5</text>
<text x="359.2" y="65.4">VCC</text>
<text x="367.3" y="63.7">5</text>
<text x="408.6" y="65.4">VCC</text>
<text x="416.7" y="63.7">5</text>
<text x="45.2" y="67.2">VCC</text>
<text x="53.3" y="155.4">5</text>
<text x="161.6" y="155.4">VCC</text>
<text x="169.7" y="153.6">5</text>
<text x="211" y="155.4">VCC</text>
<text x="219.1" y="153.6">5</text>
<text x="260.4" y="155.4">VCC</text>
<text x="268.5" y="153.6">5</text>
<text x="309.8" y="155.4">VCC</text>
<text x="317.9" y="153.6">5</text>
<text x="359.2" y="155.4">VCC</text>
<text x="367.3" y="153.6">5</text>
<text x="408.6" y="155.4">VCC</text>
<text x="416.7" y="153.6">5</text>
<text x="45.2" y="157.2">VCC</text>
</g>
<g font-size="3.2">
<text x="149.7" y="70.7">3</text>
<text x="199.1" y="70.7">3</text>
<text x="248.5" y="70.7">3</text>
<text x="297.9" y="70.7">3</text>
<text x="347.3" y="70.7">3</text>
<text x="396.7" y="70.7">3</text>
<text x="29.8" y="72.5">3</text>
<text x="33.3" y="74.3">GND</text>
<text x="153.2" y="72.5">GND</text>
<text x="202.6" y="72.5">GND</text>
<text x="252" y="72.5">GND</text>
<text x="301.4" y="72.5">GND</text>
<text x="350.8" y="72.5">GND</text>
<text x="400.2" y="72.5">GND</text>
<text x="149.7" y="160.7">3</text>
<text x="199.1" y="160.7">3</text>
<text x="248.5" y="160.7">3</text>
<text x="297.9" y="160.7">3</text>
<text x="347.3" y="160.7">3</text>
<text x="396.7" y="160.7">3</text>
<text x="29.8" y="162.5">3</text>
<text x="33.3" y="164.2">GND</text>
<text x="153.2" y="162.5">GND</text>
<text x="202.6" y="162.5">GND</text>
<text x="252" y="162.5">GND</text>
<text x="301.4" y="162.5">GND</text>
<text x="350.8" y="162.5">GND</text>
<text x="400.2" y="162.5">GND</text>
</g>
</svg>
